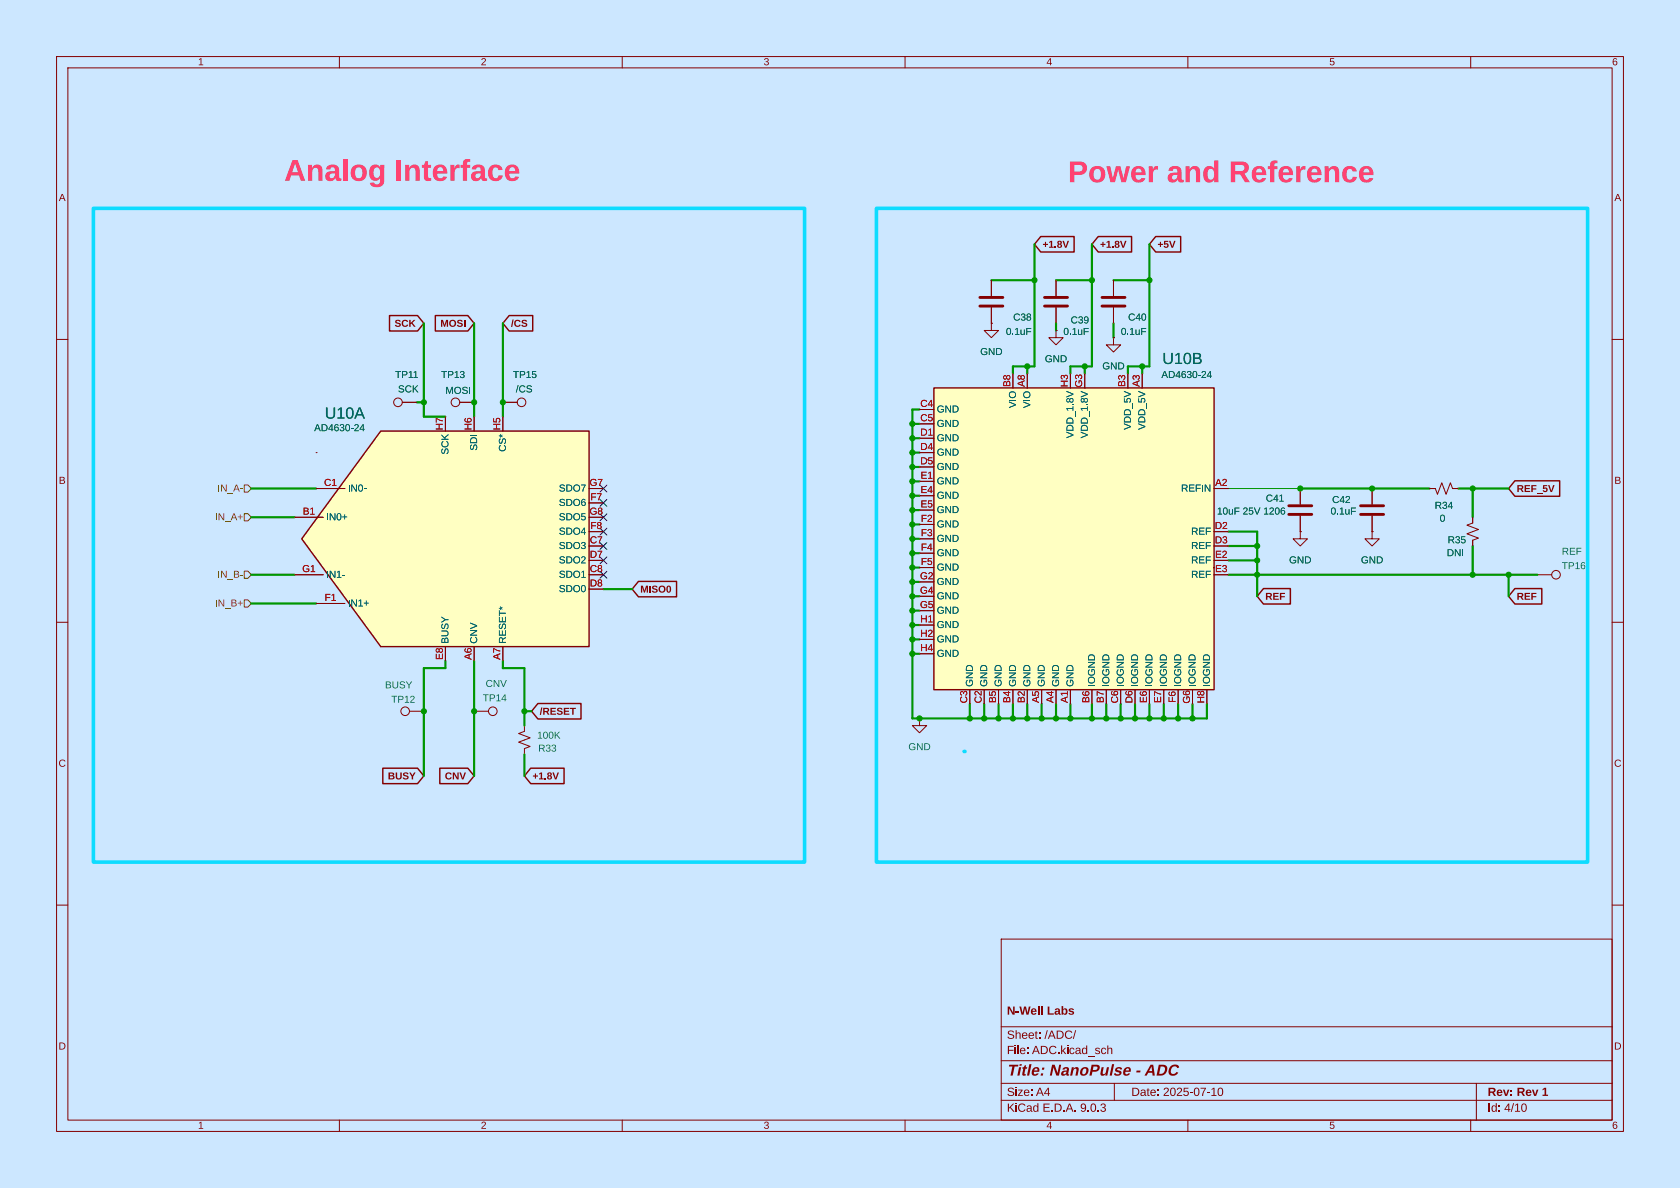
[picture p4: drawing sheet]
<svg xmlns="http://www.w3.org/2000/svg" width="297mm" height="210mm" viewBox="0 0 297 210" stroke-linecap="round" stroke-linejoin="round" font-family="sans-serif">
<path d="M0 0h297v210h-297z" fill="#cce7ff" stroke="#cce7ff" stroke-width=".18"/>
<g fill="none" stroke="#840000" stroke-width=".18">
<path d="M10 10h277v190h-277zM12 12h273v186h-273zM60 10v2M110 10v2M160 10v2M210 10v2M260 10v2M10 60h2M285 60h2M10 110h2M285 110h2M10 160h2"/>
<path d="M177 166h108v32h-108zM285 160h2M60 198v2M110 198v2M160 198v2M177 194.5h108M177 191.5h108M177 187.5h108M177 181.5h108M210 198v2M260 198v2"/>
</g>
<g fill="#840000">
<path d="M178.1 177.9h.4l.6 1.1v-1.1h.3v1.5h-.4l-.6-1.1v1.1h-.3z"/>
<path d="M179.6 178.7h.5v.3h-.5z"/>
<path d="M180.2 177.9h.3l.3 1.2 .2-1.2h.4l.2 1.2 .3-1.2h.3l-.4 1.5h-.3l-.3-1.2-.3 1.2h-.3z"/>
<path d="M182.4 178.4l.1-.1a.52 .52 0 0 1 .6 0 .52 .52 0 0 1 .2 .6h-.8a.23 .23 0 0 0 .2 .3 .23 .23 0 0 0 .3-.1h.2a.53 .53 0 0 1-.6 .3 .53 .53 0 0 1-.3-.7h.7a.22 .22 0 0 0-.2-.3 .22 .22 0 0 0-.3 .3h-.2z"/>
<path d="M183.5 177.9h.3v1.5h-.3z"/>
<path d="M184.1 177.9h.2v1.5h-.2z"/>
<path d="M185.2 177.9h.3v1.2h.8v.3h-1.1z"/>
<path d="M186.6 178.4l.2-.2a.41 .41 0 0 1 .6 .4v.5l.1 .3h-.3l-.1-.2-.2 .2h-.3l-.2-.4 .3 .1a.19 .19 0 0 0 .3 .1 .19 .19 0 0 0 0-.3 .19 .19 0 0 0-.3 .1h-.3a.5 .5 0 0 1 .7-.3l-.1-.3-.2 .2h-.3z"/>
<path d="M187.7 177.9h.3v.6a.45 .45 0 0 1 .6-.2 .45 .45 0 0 1 .1 .7 .41 .41 0 0 1-.3 .4 .41 .41 0 0 1-.4-.2l-.1 .2h-.2v-.6h.3a.26 .26 0 0 0 .2 .4 .26 .26 0 0 0 .2-.4 .26 .26 0 0 0-.2-.4 .26 .26 0 0 0-.2 .4h-.3z"/>
<path d="M189 178.4l.3-.2a.45 .45 0 0 1 .6 .3h-.7v.1l.4 .1a.35 .35 0 0 1 .3 .5 .35 .35 0 0 1-.5 .2l-.5-.2 .2-.1 .2 .1 .3-.1v-.1l-.4-.1a.31 .31 0 0 1-.2-.5z"/>
</g>
<path d="M186.7 49.5v2.8M186.7 54.4v2.8M229.9 94v1.3h-1.3l1.3 1.2 1.2-1.2h-1.2M229.9 94h.1M197 191.5v3M261 191.5v6.5" fill="none" stroke="#840000" stroke-width=".18"/>
<path d="M184.7 52.6h4M184.7 54.1h4" fill="none" stroke="#840000" stroke-width=".51"/>
<path d="M67.3 76.2h36.8v38.1h-36.8l-14-19z" fill="#ffffc2"/>
<g fill="none" stroke="#840000" stroke-width=".18">
<path d="M81.3 71.1h2.5M52.1 91.4h5M55.9 80h.1M55.9 86.4h5.1M242.6 94v1.3h-1.3l1.3 1.2 1.2-1.2h-1.2M242.6 94h.1M52.1 101.6h5M55.9 106.7h5.1"/>
<circle cx="80.5" cy="71.1" r=".76"/>
</g>
<path d="M67.3 76.2h36.8v38.1h-36.8l-14-19z" fill="none" stroke="#840000" stroke-width=".25"/>
<path d="M165.1 68.6h49.5v53.3h-49.5z" fill="#ffffc2"/>
<g fill="none" stroke="#840000" stroke-width=".25">
<path d="M68.9 55.8h4.9l1.1 1.4-1.1 1.3h-4.9zM77 55.8h5.7l1.1 1.4-1.1 1.3h-5.7zM90 55.8h4.2v2.7h-4.2l-1.1-1.3zM184 41.8h5.9v2.7h-5.9l-1.1-1.3zM194.2 41.8h5.8v2.7h-5.8l-1.2-1.3zM204.3 41.8h4.4v2.7h-4.4l-1.1-1.3zM165.1 68.6h49.5v53.3h-49.5zM267.8 85h7.9v2.7h-7.9l-1.1-1.3zM112.9 102.8h6.7v2.7h-6.7l-1.1-1.4zM223.4 104h4.7v2.8h-4.7l-1.2-1.4zM267.8 104h4.8v2.8h-4.8l-1.1-1.4zM67.7 135.8h6.1l1.1 1.4-1.1 1.3h-6.1z"/>
<path d="M77.8 135.8h4.9l1.1 1.4-1.1 1.3h-4.9zM93.8 135.8h5.9v2.7h-5.9l-1.1-1.3zM95.1 124.4h7.6v2.7h-7.6l-1.1-1.4z"/>
</g>
<g fill="none" stroke="#840000" stroke-width=".18">
<path d="M175.3 57.2v1.2h-1.3l1.3 1.3 1.2-1.3h-1.2M175.3 57.2h.1M175.3 49.5v2.8M175.3 54.4v2.8M186.7 58.4v1.3h-1.3l1.3 1.3 1.3-1.3h-1.3M186.7 58.4h.1M196.8 59.7v1.3h-1.2l1.2 1.2 1.3-1.2h-1.3M196.8 59.7h.1M196.8 49.5v2.8M196.8 54.4v2.8M71.1 71.1h2.6M88.9 71.1h2.5"/>
<path d="M229.9 86.4v2.8M229.9 91.2v2.8M242.6 86.4v2.8M242.6 91.2v2.8M252.7 86.4h1l.4 1 .8-2.1 .8 2.1 .7-2.1 .4 1.1h1M260.3 91.4v1.1l-1 .3 2.1 .8-2.1 .8 2.1 .7-1.1 .4v1M271.8 101.6h2.5M72.4 125.7h2.5M83.8 125.7h2.6M92.7 128.3v1l-1 .4 2 .7-2 .8 2 .8-1 .3v1.1M162.6 127v1.3h-1.3l1.3 1.2 1.2-1.2h-1.2M162.6 127h.1"/>
<circle cx="70.4" cy="71.1" r=".76"/>
<circle cx="92.2" cy="71.1" r=".76"/>
<circle cx="275.1" cy="101.6" r=".76"/>
<circle cx="71.6" cy="125.7" r=".76"/>
<circle cx="87.1" cy="125.7" r=".76"/>
</g>
<path d="M173.2 52.6h4.1M173.2 54.1h4.1M194.8 52.6h4.1M194.8 54.1h4.1M227.8 89.4h4.1M227.8 90.9h4.1M240.5 89.4h4.1M240.5 90.9h4.1" fill="none" stroke="#840000" stroke-width=".51"/>
<path d="M43.2 90.8h.6l.6 .6-.6 .7h-.6zM43.2 85.7h.6l.6 .7-.6 .6h-.6zM43.2 106h.6l.6 .7-.6 .6h-.6zM43.2 101h.6l.6 .6-.6 .6h-.6z" fill="none" stroke="#725600" stroke-width=".18"/>
<g fill="none" stroke="#009600" stroke-width=".38">
<path d="M74.9 57.2v16.5h3.8M83.8 57.2v16.5M88.9 57.2v16.5M175.3 49.5h7.6M182.9 43.2v21.6h-3.8v1.2M186.7 49.5h6.3M186.7 57.2v1.2M193 43.2v21.6h-3.8v1.2M196.8 49.5h6.4M196.8 57.2v2.5M203.2 43.2v21.6h-3.8v1.2M73.7 71.1h1.2"/>
<path d="M161.3 77.5h1.3M161.3 74.9h1.3M162.6 72.4h-1.3v54.6h52.1v-2.5M181.6 64.8v1.2M191.8 64.8v1.2M201.9 64.8v1.2M44.4 91.4h7.7M44.4 86.4h11.5M161.3 95.3h1.3M161.3 82.6h1.3M161.3 80h1.3M161.3 97.8h1.3"/>
<path d="M161.3 90.2h1.3M161.3 92.7h1.3M161.3 87.6h1.3M161.3 85.1h1.3M217.2 94h5v11.4M217.2 99.1h5M217.2 96.5h5M229.9 86.4h22.8M257.8 86.4h8.9M260.3 86.4v5M260.3 96.5v5.1M44.4 106.7h11.5"/>
<path d="M44.4 101.6h7.7M78.7 116.8v1.3h-3.8v19.1M83.8 116.8v20.4M88.9 116.8v1.3h3.8v10.2M106.7 104.1h5.1M161.3 108h1.3M161.3 113h1.3M161.3 110.5h1.3M161.3 115.6h1.3M161.3 105.4h1.3M161.3 100.3h1.3M161.3 102.9h1.3"/>
<path d="M217.2 101.6h54.6M266.7 101.6v3.8M92.7 125.7h1.3M92.7 133.4v3.8M171.4 124.5v2.5M174 124.5v2.5M176.5 124.5v2.5M179.1 124.5v2.5M181.6 124.5v2.5M184.1 124.5v2.5M186.7 124.5v2.5M189.2 124.5v2.5"/>
<path d="M193 124.5v2.5M195.6 124.5v2.5M198.1 124.5v2.5M200.7 124.5v2.5M203.2 124.5v2.5M205.7 124.5v2.5M208.3 124.5v2.5M210.8 124.5v2.5"/>
</g>
<path d="M217.2 86.4h12.7" fill="none" stroke="#009600" stroke-width=".18"/>
<g fill="none" stroke="#000084" stroke-width=".18">
<path d="M106.1 90.8l1.2 1.2M106.1 85.8l1.2 1.2M106.1 88.3l1.2 1.2M106.1 93.4l1.2 1.2M106.1 95.9l1.2 1.2M106.1 98.5l1.2 1.2M107.3 90.8l-1.2 1.2M107.3 85.8l-1.2 1.2M107.3 88.3l-1.2 1.2M107.3 93.4l-1.2 1.2M107.3 95.9l-1.2 1.2M107.3 98.5l-1.2 1.2"/>
<path d="M106.1 101l1.2 1.2M107.3 101l-1.2 1.2"/>
</g>
<circle cx="170.4" cy="132.8" r=".32" fill="#0edcff"/>
<path d="M16.5 36.8h125.7v115.6h-125.7zM154.9 36.8h125.8v115.6h-125.8z" fill="none" stroke="#0edcff" stroke-width=".63"/>
<g fill="none" stroke="#840000" stroke-width=".18">
<path d="M175.3 57.2h.1M175.3 49.5v2.8M175.3 54.4v2.8M186.7 58.4h.1M186.7 49.5v2.8M186.7 54.4v2.8M196.8 59.7h.1M196.8 49.5v2.8M196.8 54.4v2.8M71.1 71.1h2.6M81.3 71.1h2.5M88.9 71.1h2.5"/>
<path d="M52.1 91.4h5M55.9 86.4h5.1M229.9 94h.1M229.9 86.4v2.8M229.9 91.2v2.8M242.6 94h.1M242.6 86.4v2.8M242.6 91.2v2.8M252.7 86.4h1M256.8 86.4h1M260.3 91.4v1.1M260.3 95.5v1"/>
<path d="M52.1 101.6h5M55.9 106.7h5.1"/>
</g>
<g fill="#009600" stroke="#009600" stroke-width=".18">
<circle cx="74.9" cy="71.1" r=".46"/>
<circle cx="88.9" cy="71.1" r=".46"/>
<circle cx="83.8" cy="71.1" r=".46"/>
<circle cx="92.7" cy="125.7" r=".46"/>
<circle cx="161.3" cy="92.7" r=".46"/>
<circle cx="161.3" cy="97.8" r=".46"/>
<circle cx="161.3" cy="108" r=".46"/>
<circle cx="161.3" cy="105.4" r=".46"/>
<circle cx="161.3" cy="102.9" r=".46"/>
<circle cx="161.3" cy="100.3" r=".46"/>
<circle cx="179.1" cy="127" r=".46"/>
<circle cx="174" cy="127" r=".46"/>
<circle cx="181.6" cy="127" r=".46"/>
<circle cx="176.5" cy="127" r=".46"/>
<circle cx="162.6" cy="127" r=".46"/>
<circle cx="171.4" cy="127" r=".46"/>
<circle cx="161.3" cy="113" r=".46"/>
<circle cx="161.3" cy="115.6" r=".46"/>
<circle cx="161.3" cy="95.3" r=".46"/>
<circle cx="74.9" cy="125.7" r=".46"/>
<circle cx="83.8" cy="125.7" r=".46"/>
<circle cx="260.3" cy="101.6" r=".46"/>
<circle cx="260.3" cy="86.4" r=".46"/>
<circle cx="210.8" cy="127" r=".46"/>
<circle cx="266.7" cy="101.6" r=".46"/>
<circle cx="205.7" cy="127" r=".46"/>
<circle cx="222.2" cy="96.5" r=".46"/>
<circle cx="222.2" cy="101.6" r=".46"/>
<circle cx="208.3" cy="127" r=".46"/>
<circle cx="193" cy="49.5" r=".46"/>
<circle cx="203.2" cy="49.5" r=".46"/>
<circle cx="201.9" cy="64.8" r=".46"/>
<circle cx="191.8" cy="64.8" r=".46"/>
<circle cx="222.2" cy="99.1" r=".46"/>
<circle cx="242.6" cy="86.4" r=".46"/>
<circle cx="229.9" cy="86.4" r=".46"/>
<circle cx="181.6" cy="64.8" r=".46"/>
<circle cx="161.3" cy="77.5" r=".46"/>
<circle cx="161.3" cy="82.6" r=".46"/>
<circle cx="161.3" cy="80" r=".46"/>
<circle cx="161.3" cy="90.2" r=".46"/>
<circle cx="161.3" cy="74.9" r=".46"/>
<circle cx="182.9" cy="49.5" r=".46"/>
<circle cx="161.3" cy="87.6" r=".46"/>
<circle cx="161.3" cy="85.1" r=".46"/>
<circle cx="203.2" cy="127" r=".46"/>
<circle cx="198.1" cy="127" r=".46"/>
<circle cx="161.3" cy="110.5" r=".46"/>
<circle cx="200.7" cy="127" r=".46"/>
<circle cx="195.6" cy="127" r=".46"/>
<circle cx="184.1" cy="127" r=".46"/>
<circle cx="189.2" cy="127" r=".46"/>
<circle cx="193" cy="127" r=".46"/>
<circle cx="186.7" cy="127" r=".46"/>
</g>
<g font-size="5.3" fill="#ff4272">
<text x="50.2" y="33.4">Analog Interface</text>
<text x="188.8" y="33.6">Power and Reference</text>
</g>
<g font-size="2.8" fill="#006464">
<text x="205.5" y="65.1">U10B</text>
<text x="57.4" y="74.7">U10A</text>
</g>
<text font-size="2.8" fill="#840000" x="178" y="190.9">Title: NanoPulse - ADC</text>
<g font-size="2.1" fill="#840000">
<text x="178" y="184.2">Sheet: /ADC/</text>
<text x="178" y="186.9">File: ADC.kicad_sch</text>
<text x="178" y="197.1">KiCad E.D.A. 9.0.3</text>
<text x="178" y="194.3">Size: A4</text>
<text x="200" y="194.3">Date: 2025-07-10</text>
<text x="263" y="194.3">Rev: Rev 1</text>
<text x="263" y="197.1">Id: 4/10</text>
</g>
<g font-size="1.8" fill="#840000">
<text x="35" y="12">1</text>
<text x="85" y="12">2</text>
<text x="135" y="12">3</text>
<text x="185" y="12">4</text>
<text x="235" y="12">5</text>
<text x="285" y="12">6</text>
<text x="10.4" y="36">A</text>
<text x="285.4" y="36">A</text>
<text x="184.3" y="44.3">+1.8V</text>
<text x="194.5" y="44.3">+1.8V</text>
<text x="204.6" y="44.3">+5V</text>
<text x="69.8" y="58.2">SCK</text>
<text x="77.9" y="58.2">MOSI</text>
<text x="90.3" y="58.2">/CS</text>
<text x="10.4" y="86">B</text>
<text x="268.1" y="87.4">REF_5V</text>
<text x="285.4" y="86">B</text>
<text x="113.2" y="105.2">MISO0</text>
<text x="223.7" y="106.5">REF</text>
<text x="268.1" y="106.5">REF</text>
<text x="95.4" y="126.8">/RESET</text>
<text x="10.3" y="136">C</text>
<text x="285.3" y="136">C</text>
<text x="68.6" y="138.2">BUSY</text>
<text x="78.6" y="138.2">CNV</text>
<text x="94.1" y="138.2">+1.8V</text>
<text x="10.3" y="186">D</text>
<text x="285.3" y="186">D</text>
<text x="35" y="200">1</text>
<text x="85" y="200">2</text>
<text x="135" y="200">3</text>
<text x="185" y="200">4</text>
<text x="235" y="200">5</text>
<text x="285" y="200">6</text>
</g>
<g font-size="1.8" fill="#006464">
<text x="177.8" y="59.7">0.1uF</text>
<text x="179.1" y="57.1">C38</text>
<text x="188" y="59.7">0.1uF</text>
<text x="189.3" y="57.6">C39</text>
<text x="198.1" y="59.7">0.1uF</text>
<text x="199.4" y="57.1">C40</text>
<text x="173.3" y="63.2">GND</text>
<text x="184.7" y="64.5">GND</text>
<text x="194.9" y="65.8">GND</text>
<text x="69.8" y="67.3">TP11</text>
<text x="70.4" y="69.8">SCK</text>
<text x="78" y="67.3">TP13</text>
<text x="78.7" y="70.1">MOSI</text>
<text x="90.7" y="67.3">TP15</text>
<text x="91.2" y="69.8">/CS</text>
<text x="205.3" y="67.3">AD4630-24</text>
<text x="55.5" y="76.7">AD4630-24</text>
<text x="165.6" y="73.4">GND</text>
<text x="165.6" y="75.9">GND</text>
<text x="180.1" y="72.1" transform="rotate(-90 180.1 72.1)">VIO</text>
<text x="182.6" y="72.1" transform="rotate(-90 182.6 72.1)">VIO</text>
<text x="190.2" y="77.5" transform="rotate(-90 190.2 77.5)">VDD_1.8V</text>
<text x="192.8" y="77.5" transform="rotate(-90 192.8 77.5)">VDD_1.8V</text>
<text x="200.4" y="76" transform="rotate(-90 200.4 76)">VDD_5V</text>
<text x="202.9" y="76" transform="rotate(-90 202.9 76)">VDD_5V</text>
<text x="79.7" y="80.4" transform="rotate(-90 79.7 80.4)">SCK</text>
<text x="84.8" y="79.7" transform="rotate(-90 84.8 79.7)">SDI</text>
<text x="89.9" y="79.9" transform="rotate(-90 89.9 79.9)">CS*</text>
<text x="165.6" y="78.5">GND</text>
<text x="165.6" y="81">GND</text>
<text x="165.6" y="83.5">GND</text>
<text x="61.5" y="87.4">IN0-</text>
<text x="98.8" y="87.4">SDO7</text>
<text x="98.8" y="89.9">SDO6</text>
<text x="165.6" y="86.1">GND</text>
<text x="165.6" y="88.6">GND</text>
<text x="208.8" y="87.4">REFIN</text>
<text x="223.8" y="89.1">C41</text>
<text x="235.5" y="89.4">C42</text>
<text x="57.7" y="92.4">IN0+</text>
<text x="98.8" y="92.4">SDO5</text>
<text x="98.8" y="95">SDO4</text>
<text x="165.6" y="91.2">GND</text>
<text x="165.6" y="93.7">GND</text>
<text x="210.6" y="95">REF</text>
<text x="215.1" y="91.4">10uF 25V 1206</text>
<text x="235.2" y="91.4">0.1uF</text>
<text x="253.6" y="90.4">R34</text>
<text x="254.5" y="92.7">0</text>
<text x="98.8" y="97.5">SDO3</text>
<text x="98.8" y="100.1">SDO2</text>
<text x="165.6" y="96.2">GND</text>
<text x="165.6" y="98.8">GND</text>
<text x="165.6" y="101.3">GND</text>
<text x="210.6" y="97.5">REF</text>
<text x="210.6" y="100.1">REF</text>
<text x="227.9" y="100.1">GND</text>
<text x="240.6" y="100.1">GND</text>
<text x="255.8" y="98.8">DNI</text>
<text x="255.9" y="96.5">R35</text>
<text x="276.1" y="98.5">REF</text>
<text x="276.1" y="101.1">TP16</text>
<text x="57.7" y="102.6">IN1-</text>
<text x="61.5" y="107.7">IN1+</text>
<text x="98.8" y="102.6">SDO1</text>
<text x="98.8" y="105.1">SDO0</text>
<text x="165.6" y="103.9">GND</text>
<text x="165.6" y="106.4">GND</text>
<text x="210.6" y="102.6">REF</text>
<text x="79.7" y="113.8" transform="rotate(-90 79.7 113.8)">BUSY</text>
<text x="84.8" y="113.8" transform="rotate(-90 84.8 113.8)">CNV</text>
<text x="89.9" y="113.8" transform="rotate(-90 89.9 113.8)">RESET*</text>
<text x="165.6" y="108.9">GND</text>
<text x="165.6" y="111.5">GND</text>
<text x="165.6" y="114">GND</text>
<text x="165.6" y="116.6">GND</text>
<text x="68.1" y="122.2">BUSY</text>
<text x="69.2" y="124.7">TP12</text>
<text x="85.3" y="124.4">TP14</text>
<text x="85.9" y="121.9">CNV</text>
<text x="172.4" y="121.4" transform="rotate(-90 172.4 121.4)">GND</text>
<text x="175" y="121.4" transform="rotate(-90 175 121.4)">GND</text>
<text x="177.5" y="121.4" transform="rotate(-90 177.5 121.4)">GND</text>
<text x="180.1" y="121.4" transform="rotate(-90 180.1 121.4)">GND</text>
<text x="182.6" y="121.4" transform="rotate(-90 182.6 121.4)">GND</text>
<text x="185.1" y="121.4" transform="rotate(-90 185.1 121.4)">GND</text>
<text x="187.7" y="121.4" transform="rotate(-90 187.7 121.4)">GND</text>
<text x="190.2" y="121.4" transform="rotate(-90 190.2 121.4)">GND</text>
<text x="194" y="121.4" transform="rotate(-90 194 121.4)">IOGND</text>
<text x="196.6" y="121.4" transform="rotate(-90 196.6 121.4)">IOGND</text>
<text x="199.1" y="121.4" transform="rotate(-90 199.1 121.4)">IOGND</text>
<text x="201.7" y="121.4" transform="rotate(-90 201.7 121.4)">IOGND</text>
<text x="204.2" y="121.4" transform="rotate(-90 204.2 121.4)">IOGND</text>
<text x="206.7" y="121.4" transform="rotate(-90 206.7 121.4)">IOGND</text>
<text x="209.3" y="121.4" transform="rotate(-90 209.3 121.4)">IOGND</text>
<text x="211.8" y="121.4" transform="rotate(-90 211.8 121.4)">IOGND</text>
<text x="214.4" y="121.4" transform="rotate(-90 214.4 121.4)">IOGND</text>
<text x="95" y="131">100K</text>
<text x="95.1" y="133.3">R33</text>
<text x="160.6" y="133.1">GND</text>
</g>
<g font-size="1.8" fill="#a90000">
<text x="178.8" y="68.4" transform="rotate(-90 178.8 68.4)">B8</text>
<text x="181.4" y="68.4" transform="rotate(-90 181.4 68.4)">A8</text>
<text x="189" y="68.4" transform="rotate(-90 189 68.4)">H3</text>
<text x="191.5" y="68.5" transform="rotate(-90 191.5 68.5)">G3</text>
<text x="199.1" y="68.4" transform="rotate(-90 199.1 68.4)">B3</text>
<text x="201.7" y="68.4" transform="rotate(-90 201.7 68.4)">A3</text>
<text x="78.5" y="76.1" transform="rotate(-90 78.5 76.1)">H7</text>
<text x="83.6" y="76.1" transform="rotate(-90 83.6 76.1)">H6</text>
<text x="88.6" y="76.1" transform="rotate(-90 88.6 76.1)">H5</text>
<text x="162.7" y="72.1">C4</text>
<text x="162.7" y="74.7">C5</text>
<text x="162.7" y="77.2">D1</text>
<text x="162.7" y="79.8">D4</text>
<text x="162.7" y="82.3">D5</text>
<text x="57.3" y="86.1">C1</text>
<text x="104.2" y="86.1">G7</text>
<text x="104.4" y="88.6">F7</text>
<text x="162.7" y="84.8">E1</text>
<text x="162.7" y="87.4">E4</text>
<text x="162.7" y="89.9">E5</text>
<text x="214.8" y="86.1">A2</text>
<text x="53.5" y="91.2">B1</text>
<text x="104.2" y="91.2">G8</text>
<text x="104.4" y="93.7">F8</text>
<text x="162.8" y="92.5">F2</text>
<text x="162.8" y="95">F3</text>
<text x="214.8" y="93.7">D2</text>
<text x="53.4" y="101.3">G1</text>
<text x="104.3" y="96.3">C7</text>
<text x="104.3" y="98.8">D7</text>
<text x="104.3" y="101.3">C8</text>
<text x="162.8" y="97.5">F4</text>
<text x="162.8" y="100.1">F5</text>
<text x="214.8" y="96.3">D3</text>
<text x="214.8" y="98.8">E2</text>
<text x="214.8" y="101.3">E3</text>
<text x="57.4" y="106.4">F1</text>
<text x="104.3" y="103.9">D8</text>
<text x="162.6" y="102.6">G2</text>
<text x="162.6" y="105.2">G4</text>
<text x="162.6" y="107.7">G5</text>
<text x="162.7" y="110.2">H1</text>
<text x="162.7" y="112.8">H2</text>
<text x="78.5" y="116.7" transform="rotate(-90 78.5 116.7)">E8</text>
<text x="83.6" y="116.7" transform="rotate(-90 83.6 116.7)">A6</text>
<text x="88.6" y="116.7" transform="rotate(-90 88.6 116.7)">A7</text>
<text x="162.7" y="115.3">H4</text>
<text x="171.2" y="124.3" transform="rotate(-90 171.2 124.3)">C3</text>
<text x="173.7" y="124.3" transform="rotate(-90 173.7 124.3)">C2</text>
<text x="176.3" y="124.3" transform="rotate(-90 176.3 124.3)">B5</text>
<text x="178.8" y="124.3" transform="rotate(-90 178.8 124.3)">B4</text>
<text x="181.4" y="124.3" transform="rotate(-90 181.4 124.3)">B2</text>
<text x="183.9" y="124.3" transform="rotate(-90 183.9 124.3)">A5</text>
<text x="186.4" y="124.3" transform="rotate(-90 186.4 124.3)">A4</text>
<text x="189" y="124.3" transform="rotate(-90 189 124.3)">A1</text>
<text x="192.8" y="124.3" transform="rotate(-90 192.8 124.3)">B6</text>
<text x="195.3" y="124.3" transform="rotate(-90 195.3 124.3)">B7</text>
<text x="197.9" y="124.3" transform="rotate(-90 197.9 124.3)">C6</text>
<text x="200.4" y="124.3" transform="rotate(-90 200.4 124.3)">D6</text>
<text x="202.9" y="124.3" transform="rotate(-90 202.9 124.3)">E6</text>
<text x="205.5" y="124.3" transform="rotate(-90 205.5 124.3)">E7</text>
<text x="208" y="124.2" transform="rotate(-90 208 124.2)">F6</text>
<text x="210.6" y="124.4" transform="rotate(-90 210.6 124.4)">G6</text>
<text x="213.1" y="124.3" transform="rotate(-90 213.1 124.3)">H8</text>
</g>
<g font-size="1.8" fill="#725600">
<text x="38.4" y="87.4">IN_A-</text>
<text x="38" y="92.4">IN_A+</text>
<text x="38" y="107.7">IN_B+</text>
<text x="38.4" y="102.6">IN_B-</text>
</g>
</svg>
